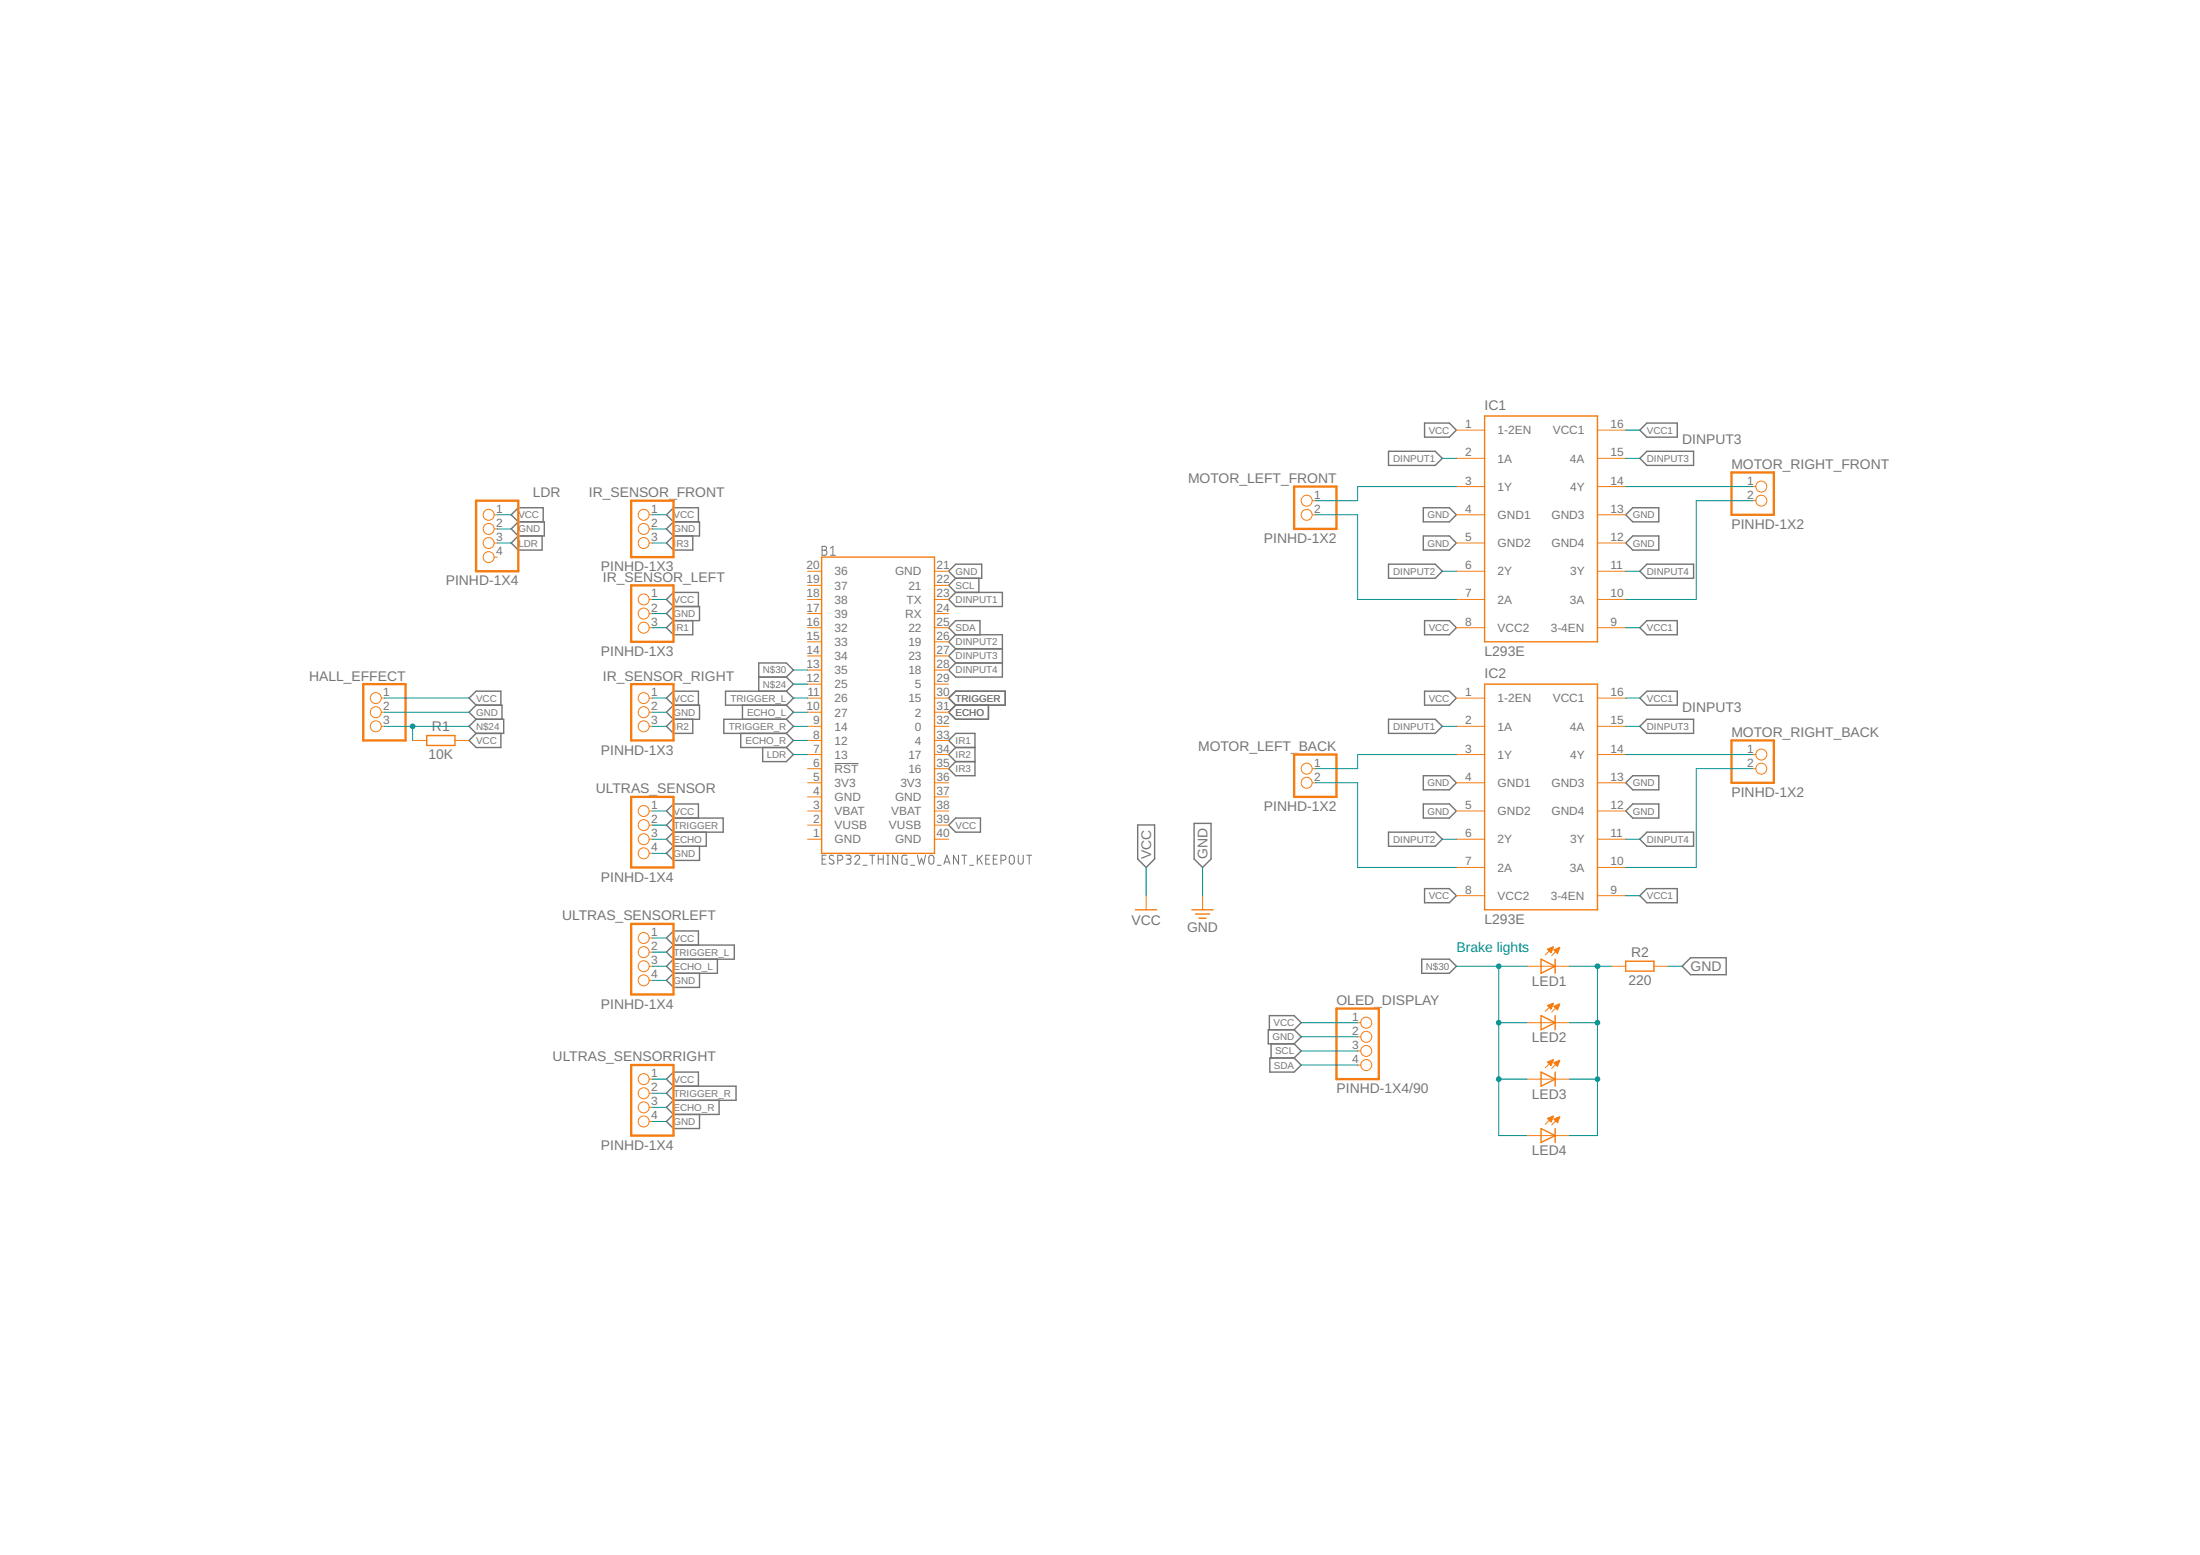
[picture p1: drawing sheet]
<svg xmlns="http://www.w3.org/2000/svg" width="297mm" height="210mm" viewBox="0 0 297 210" stroke-linecap="round" stroke-linejoin="round" font-family="sans-serif">
<g fill="none" stroke="#757575" stroke-width=".14">
<path d="M111 73.7h.3a.26 .26 0 0 1 .3 .3 .26 .26 0 0 1-.3 .3 .34 .34 0 0 1 .4 .3 .34 .34 0 0 1-.4 .4h-.3zM111 74.3h.3M112.1 75h.7M112.1 74l.4-.3v1.3M111 116h.4M111.5 115.4h-.5v1.2h.5M112.5 115.5h-.4l-.1 .2 .1 .3 .4 .1a.31 .31 0 0 1 0 .5 .31 .31 0 0 1-.4 0l-.2-.1M112.7 103.1h3.2M113.1 116.1h.4a.34 .34 0 0 0 .3-.3 .34 .34 0 0 0-.3-.4h-.4v1.2M114.2 115.4l.6 .1a.27 .27 0 0 1 .1 .3 .27 .27 0 0 1-.3 .2h-.2M114.6 116a.34 .34 0 0 1 .3 .3 .34 .34 0 0 1-.3 .3h-.4M115.4 115.7a.33 .33 0 0 1 .5-.2 .33 .33 0 0 1 .1 .5l-.6 .6h.7"/>
<path d="M116.5 116.8h.6M117.4 115.4h.7M117.8 115.4v1.2M118.6 116h.7M118.6 115.4v1.2M119.3 115.4v1.2M119.7 116.6h.3M119.7 115.4h.3M119.9 115.4v1.2M121.2 115.4v1.2l-.7-1.2v1.2M122.4 115.4h-.4l-.2 .2v.8l.1 .2h.5v-.6h-.2M122.9 116.8h.6"/>
<path d="M123.9 115.4l.2 1.2 .3-.8 .3 .8 .3-1.2M125.5 115.5a.34 .34 0 0 1 .4 0 .34 .34 0 0 1 .2 .3v.5a.34 .34 0 0 1-.3 .4 .34 .34 0 0 1-.4-.4v-.7zM126.5 116.8h.6M127.4 116.6l.4-1.2 .5 1.2M127.6 116.4h.6M129.4 115.4v1.2l-.7-1.2v1.2M129.9 115.4h.6M130.2 115.4v1.2M130.9 116.8h.5M132 115.4v1.2M132.2 115.9l.4 .7M132.6 115.4l-.6 .8"/>
<path d="M133.1 116h.4M133.6 115.4h-.5v1.2h.5M134.1 116h.4M134.7 115.4h-.6v1.2h.6M135.1 116.1h.4a.34 .34 0 0 0 .3-.3 .34 .34 0 0 0-.3-.4h-.4v1.2M136.4 115.5a.34 .34 0 0 1 .4 0 .34 .34 0 0 1 .1 .3v.5a.34 .34 0 0 1-.3 .4 .34 .34 0 0 1-.3-.4v-.7zM137.5 115.4v.9a.34 .34 0 0 0 .3 .4 .34 .34 0 0 0 .4-.4v-.9M138.6 115.4h.7M139 115.4v1.2"/>
</g>
<g fill="none" stroke="#757575" stroke-width=".19">
<path d="M192.3 57.1h3.4l.9 1-.9 .9h-3.4zM221.4 58.1l1-1h4.1v1.9h-4.1zM70 70.4l-1-.9 1-1h3.3v1.9M70 70.4h3.5v1.9h-3.5M70 72.3l-1 1 1 1h3.2v-2M70 70.4l-1 1 1 .9M90.9 70.4l-.9-.9 .9-1h3.4v1.9M90.9 70.4h3.5v1.9h-3.5M90.9 72.3l-.9 1 .9 1h2.6v-2M90.9 70.4l-.9 1 .9 .9M128.1 77.1l.9-.9h3.5v1.9h-3.5zM129 78.1l-.9 .9 .9 1"/>
<path d="M132.2 78.1v1.9M187.5 76.2h6.3l.9 .9-.9 1h-6.3zM187.5 60.9h6.3l.9 1-.9 .9h-6.3zM192.2 68.5h3.5l.9 1-.9 .9h-3.5zM192.2 72.3h3.5l.9 1-.9 1h-3.5zM220.5 68.5h3.5v1.9h-3.5l-1-.9zM220.5 72.3h3.5v2h-3.5l-1-1zM221.4 61.9l1-1h6.3v1.9h-6.3zM222.4 76.2h6.3v1.9h-6.3l-1-1zM64.3 95.2h3.5v1.9M64.3 97.1h3.7v1.9h-3.7M64.3 95.2l-1 .9 1 1"/>
<path d="M64.3 95.2l-1-1 1-.9h3.3v1.9M64.3 99l-1 .9 1 1h3.3v-1.9M64.3 97.1l-1 .9 1 1M90.9 81.9h3.5v1.9h-3.5M90.9 95.2h3.5v1.9h-3.5M90.9 81.9l-.9 .9 .9 1M90.9 95.2l-.9 .9 .9 1M90.9 83.8l-.9 .9 .9 1h2.6v-1.9M90.9 81.9l-.9-1 .9-.9h3.4v1.9M90.9 95.2l-.9-1 .9-.9h3.4v1.9M90.9 97.1l-.9 .9 .9 1h2.6v-1.9M100 99v1.9h6.2"/>
<path d="M100.2 95.2v1.9M102.4 91.4h3.8M106.2 97.1l.9 .9-.9 1M106.2 93.3h-8.2v1.9h8.2M106.2 97.1h-8.5v1.9h8.5M106.2 91.4l.9-1-.9-.9h-3.8v3.8M106.2 95.2l.9 .9-.9 1M106.2 93.3l.9 .9-.9 1M106.2 99l.9 .9-.9 1M106.2 91.4l.9 1-.9 .9M128.1 80.9l.9-.9h6.3v1.9h-6.3zM128.1 94.2l.9-.9h6.7v1.9h-6.7z"/>
<path d="M129 85.7l-.9-1 .9-.9h3.3v1.9M129 95.2l-.9 .9 .9 1h4.5v-1.9M129 85.7h6.3v5.7h-6.3l-.9-1 .9-.9M129 85.7l-.9 .9 .9 1M129 87.6h6.3M129 89.5h6.3M129 87.6l-.9 .9 .9 1M187.5 97.1h6.3l.9 .9-.9 1h-6.3zM192.3 83.8h3.4l.9 .9-.9 1h-3.4zM192.3 93.3h3.4l.9 .9-.9 1h-3.4zM221.4 94.2l1-.9h4.1v1.9h-4.1zM222.4 83.8h4.1v1.9h-4.1l-1-1z"/>
<path d="M222.4 97.1h6.3v1.9h-6.3l-1-1zM90.9 114.2l-.9 1 .9 .9h3.5v-1.9M90.9 110.4l-.9-.9 .9-1h3.4v1.9M90.9 110.4h6.7v1.9h-6.7M90.9 112.3l-.9 1 .9 .9M90.9 110.4l-.9 1 .9 .9M95.4 112.3v1.9h-4.5M103 100.9v1.9h3.2l.9-.9-.9-1M129 100.9l-.9-1 .9-.9h2.6v5.7h-2.6l-.9-.9 .9-1M129 110.4h3.4v1.9h-3.4l-.9-.9zM129 100.9h2.6M129 102.8h2.6"/>
<path d="M129 100.9l-.9 1 .9 .9M153.6 111.4h2.3v4.6l-1.2 1.1-1.1-1.1zM161.2 111.1h2.3v4.9l-1.1 1.1-1.2-1.1zM187.5 112.3h6.3l.9 1-.9 .9h-6.3zM192.2 104.7h3.5l.9 1-.9 .9h-3.5zM192.2 108.5h3.5l.9 1-.9 .9h-3.5zM192.3 120h3.4l.9 .9-.9 1h-3.4zM219.5 105.7l1-1h3.5v1.9h-3.5zM219.5 109.5l1-1h3.5v1.9h-3.5zM221.4 113.3l1-1h6.3v1.9h-6.3zM222.4 120h4.1v1.9h-4.1l-1-1zM90.9 131.4l-.9 .9 .9 1h3.5v-1.9"/>
<path d="M90.9 127.6l-.9-1 .9-.9h3.4v1.9M90.9 127.6h8.2v1.9h-8.2M90.9 127.6l-.9 .9 .9 1M90.9 129.5l-.9 .9 .9 1M96.9 129.5v1.9h-6M171.4 139v-1.9h3.3l1 .9-1 1M174.7 139l1 1-1 .9M174.7 139h-3.5v1.9h3.5M192 129.5h3.7l.9 .9-.9 1h-3.7zM227.1 130.4l1.2-1.1h4.8v2.3h-4.8zM90.9 150.4l-.9 1 .9 .9h3.5v-1.9M90.9 146.6l-.9-.9 .9-1h3.4v1.9"/>
<path d="M90.9 148.5l-.9 1 .9 .9M90.9 146.6h8.5v1.9h-8.5M90.9 146.6l-.9 1 .9 .9M97.1 148.5v1.9h-6.2M171.4 142.8h3.3l1 1-1 .9h-3.3zM171.6 140.9v1.9M174.7 140.9l1 1-1 .9"/>
</g>
<g fill="none" stroke="#f57c10" stroke-width=".19">
<path d="M200.4 56.2h15.3v30.4h-15.3zM110.9 75.2h15.3v40h-15.3zM57.6 99.3h3.8v1.3h-3.8zM200.4 92.4h15.3v30.4h-15.3zM153.3 122.8h2.9M160.9 122.8h2.9M161.4 123.4h1.9M161.9 124h.9M208.1 129.5l1.9 .9-1.9 1zM208.1 137.1l1.9 .9-1.9 1zM210 129.5v1.9M210 137.1v1.9"/>
<path d="M219.5 129.8h3.8v1.3h-3.8zM208.1 144.7l1.9 1-1.9 .9zM208.1 152.3l1.9 1-1.9 .9zM210 144.7v1.9M210 152.3v1.9"/>
</g>
<g fill="none" stroke="#f57c10" stroke-width=".14">
<path d="M196.6 58.1h3.8M215.7 58.1h3.8M66.7 69.5h.4M66.7 73.3h.4M66.7 71.4h.4M66.7 75.2h.4M87.7 69.5h.4M87.7 73.3h.4M87.7 71.4h.4M109 77.1h1.9M109 79h1.9M126.2 77.1h1.9"/>
<path d="M126.2 79h1.9M177.2 69.5h.4M177.2 67.6h.4M196.6 61.9h3.8M196.6 65.7h3.8M196.6 69.5h3.8M196.6 73.3h3.8M196.6 77.1h3.8M215.7 61.9h3.8M215.7 65.7h3.8M215.7 69.5h3.8M215.7 73.3h3.8"/>
<path d="M215.7 77.1h3.8M236.6 65.7h.5M236.6 67.6h.5M51.5 98h.4M51.5 96.1h.4M51.5 94.2h.4M55.7 99.9h1.9M61.4 99.9h1.9M87.7 80.9h.4M87.7 84.7h.4M87.7 98h.4M87.7 96.1h.4"/>
<path d="M87.7 94.2h.4M87.7 82.8h.4M109 80.9h1.9M109 84.7h1.9M109 99.9h1.9M109 98h1.9M109 96.1h1.9M109 94.2h1.9M109 92.4h1.9M109 90.4h1.9M109 88.5h1.9M109 86.6h1.9"/>
<path d="M109 82.8h1.9M126.2 80.9h1.9M126.2 84.7h1.9M126.2 99.9h1.9M126.2 98h1.9M126.2 96.1h1.9M126.2 94.2h1.9M126.2 92.4h1.9M126.2 90.4h1.9M126.2 88.5h1.9M126.2 86.6h1.9M126.2 82.8h1.9"/>
<path d="M196.6 80.9h3.8M196.6 84.7h3.8M196.6 98h3.8M196.6 94.2h3.8M215.7 80.9h3.8M215.7 84.7h3.8M215.7 98h3.8M215.7 94.2h3.8M87.7 113.3h.4M87.7 111.4h.4M87.7 109.5h.4M87.7 115.2h.4"/>
<path d="M109 113.3h1.9M109 111.4h1.9M109 109.5h1.9M109 107.6h1.9M109 105.7h1.9M109 103.8h1.9M109 101.9h1.9M126.2 113.3h1.9M126.2 111.4h1.9M126.2 109.5h1.9M126.2 107.6h1.9M126.2 105.7h1.9"/>
<path d="M126.2 103.8h1.9M126.2 101.9h1.9M177.2 105.7h.4M177.2 103.8h.4M196.6 113.3h3.8M196.6 109.5h3.8M196.6 105.7h3.8M196.6 101.9h3.8M196.6 117.1h3.8M215.7 113.3h3.8M215.7 109.5h3.8M215.7 105.7h3.8"/>
<path d="M215.7 101.9h3.8M215.7 117.1h3.8M236.6 103.8h.5M236.6 101.9h.5M87.7 126.6h.4M87.7 128.5h.4M87.7 130.4h.4M87.7 132.3h.4M154.7 120.9v1.9M162.4 120.9v1.9M183.3 138h.4M183.3 140h.4"/>
<path d="M196.6 120.9h3.8M206.2 130.4h5.7M206.2 138h5.7M209.7 127.8l-1.1 1.1M209.7 135.5l-1.1 1M210.5 128l-1 1M210.5 135.6l-1 1M215.7 120.9h3.8M217.6 130.4h1.9M223.3 130.4h1.9M87.7 145.7h.4M87.7 147.6h.4"/>
<path d="M87.7 149.5h.4M87.7 151.4h.4M183.3 141.9h.4M183.3 143.8h.4M206.2 145.7h5.7M206.2 153.3h5.7M209.7 143.1l-1.1 1M209.7 150.7l-1.1 1.1M210.5 143.2l-1 1M210.5 150.8l-1 1"/>
<circle cx="66" cy="75.2" r=".74"/>
<circle cx="66" cy="69.5" r=".74"/>
<circle cx="66" cy="71.4" r=".74"/>
<circle cx="66" cy="73.3" r=".74"/>
<circle cx="86.9" cy="71.4" r=".74"/>
<circle cx="86.9" cy="73.3" r=".74"/>
<circle cx="86.9" cy="69.5" r=".74"/>
<circle cx="176.4" cy="69.5" r=".74"/>
<circle cx="176.4" cy="67.6" r=".74"/>
<circle cx="237.8" cy="65.7" r=".74"/>
<circle cx="237.8" cy="67.6" r=".74"/>
<circle cx="50.7" cy="98" r=".74"/>
<circle cx="50.7" cy="94.2" r=".74"/>
<circle cx="50.7" cy="96.1" r=".74"/>
<circle cx="86.9" cy="80.9" r=".74"/>
<circle cx="86.9" cy="82.8" r=".74"/>
<circle cx="86.9" cy="94.2" r=".74"/>
<circle cx="86.9" cy="98" r=".74"/>
<circle cx="86.9" cy="96.1" r=".74"/>
<circle cx="86.9" cy="84.7" r=".74"/>
<circle cx="86.9" cy="109.5" r=".74"/>
<circle cx="86.9" cy="115.2" r=".74"/>
<circle cx="86.9" cy="111.4" r=".74"/>
<circle cx="86.9" cy="113.3" r=".74"/>
<circle cx="176.4" cy="103.8" r=".74"/>
<circle cx="176.4" cy="105.7" r=".74"/>
<circle cx="237.8" cy="103.8" r=".74"/>
<circle cx="237.8" cy="101.9" r=".74"/>
<circle cx="86.9" cy="130.4" r=".74"/>
<circle cx="86.9" cy="132.3" r=".74"/>
<circle cx="86.9" cy="128.5" r=".74"/>
<circle cx="86.9" cy="126.6" r=".74"/>
<circle cx="184.5" cy="138" r=".74"/>
<circle cx="184.5" cy="140" r=".74"/>
<circle cx="86.9" cy="151.4" r=".74"/>
<circle cx="86.9" cy="145.7" r=".74"/>
<circle cx="86.9" cy="147.6" r=".74"/>
<circle cx="86.9" cy="149.5" r=".74"/>
<circle cx="184.5" cy="141.9" r=".74"/>
<circle cx="184.5" cy="143.8" r=".74"/>
</g>
<g fill="none" stroke="#f57c10" stroke-width=".32">
<path d="M64.3 67.6h5.7v9.5h-5.7zM85.2 79h5.7v7.6h-5.7zM85.2 67.6h5.7v7.6h-5.7zM174.7 65.7h5.7v5.7h-5.7zM233.8 63.8h5.7v5.7h-5.7zM49 92.4h5.8v7.5h-5.8zM85.2 92.4h5.7v7.5h-5.7zM233.8 99.9h5.7v5.8h-5.7zM85.2 107.6h5.7v9.5h-5.7zM174.7 101.9h5.7v5.7h-5.7zM85.2 124.7h5.7v9.5h-5.7zM180.4 136.1h5.8v9.6h-5.8z"/>
<path d="M85.2 143.8h5.7v9.5h-5.7z"/>
</g>
<g fill="#f57c10" stroke="#f57c10" stroke-width=".14">
<path d="M208.9 128.1l.8-.3h.1l-.4 .8z" fill-rule="evenodd"/>
<path d="M209.8 128.2l.8-.3-.3 .8z" fill-rule="evenodd"/>
<path d="M208.9 135.7l.8-.3 .1 .1-.4 .7z" fill-rule="evenodd"/>
<path d="M209.8 135.8l.8-.3v.1l-.3 .7z" fill-rule="evenodd"/>
<path d="M208.9 143.4l.8-.4 .1 .1-.4 .8z" fill-rule="evenodd"/>
<path d="M209.8 143.5l.8-.4v.1l-.3 .8z" fill-rule="evenodd"/>
<path d="M208.9 151l.8-.4 .1 .1-.4 .8z" fill-rule="evenodd"/>
<path d="M209.8 151.1l.8-.4v.1l-.3 .8z" fill-rule="evenodd"/>
</g>
<g fill="none" stroke="#009292" stroke-width=".14">
<path d="M219.5 58.1h1.9M67.1 69.5h1.9M67.1 71.4h1.9M67.1 73.3h1.9M88.1 69.5h1.9M88.1 71.4h1.9M88.1 73.3h1.9M177.6 69.5h5.7v11.4h13.3M194.7 77.1h1.9M194.7 61.9h1.9M196.6 65.7h-13.3v1.9h-5.7M219.5 77.1h1.9"/>
<path d="M219.5 61.9h1.9M219.5 65.7h17.1M236.6 67.6h-7.6v13.3h-9.5M51.9 98h11.4M51.9 94.2h11.4M51.9 96.1h11.4M55.7 98v1.9M88.1 84.7h1.9M88.1 98h1.9M88.1 80.9h1.9M88.1 82.8h1.9M88.1 94.2h1.9"/>
<path d="M88.1 96.1h1.9M107.1 98h1.9M107.1 94.2h1.9M107.1 96.1h1.9M107.1 99.9h1.9M107.1 92.4h1.9M194.7 98h1.9M219.5 84.7h1.9M219.5 98h1.9M219.5 94.2h1.9M88.1 113.3h1.9M88.1 109.5h1.9"/>
<path d="M88.1 115.2h1.9M88.1 111.4h1.9M107.1 101.9h1.9M154.7 117.1v3.8M162.4 117.1v3.8M177.6 105.7h5.7v11.4h13.3M194.7 113.3h1.9M196.6 101.9h-13.3v1.9h-5.7M219.5 113.3h1.9M219.5 101.9h17.1M236.6 103.8h-7.6v13.3h-9.5M88.1 128.5h1.9"/>
<path d="M88.1 130.4h1.9M88.1 126.6h1.9M88.1 132.3h1.9M219.5 120.9h1.9M88.1 147.6h1.9M88.1 149.5h1.9M88.1 145.7h1.9M88.1 151.4h1.9"/>
</g>
<circle cx="55.7" cy="98" r=".38" fill="#009292"/>
<path d="M55.3 98a.4 .4 0 0 1 .8 0 .4 .4 0 0 1-.8 0zM55.3 98a.4 .4 0 0 0 .8 0 .4 .4 0 0 0-.8 0z" fill="#009292"/>
<path d="M211.9 130.4h5.7M215.7 130.4v22.9h-3.8" fill="none" stroke="#009292" stroke-width=".14"/>
<circle cx="215.7" cy="130.4" r=".38" fill="#009292"/>
<path d="M215.3 130.4a.4 .4 0 0 1 .8 0 .4 .4 0 0 1-.8 0zM215.3 130.4a.4 .4 0 0 0 .8 0 .4 .4 0 0 0-.8 0z" fill="#009292"/>
<path d="M211.9 138h3.8" fill="none" stroke="#009292" stroke-width=".14"/>
<circle cx="215.7" cy="138" r=".38" fill="#009292"/>
<path d="M215.3 138a.4 .4 0 0 1 .8 0 .4 .4 0 0 1-.8 0zM215.3 138a.4 .4 0 0 0 .8 0 .4 .4 0 0 0-.8 0z" fill="#009292"/>
<path d="M211.9 145.7h3.8" fill="none" stroke="#009292" stroke-width=".14"/>
<circle cx="215.7" cy="145.7" r=".38" fill="#009292"/>
<path d="M215.3 145.7a.4 .4 0 0 1 .8 0 .4 .4 0 0 1-.8 0zM215.3 145.7a.4 .4 0 0 0 .8 0 .4 .4 0 0 0-.8 0z" fill="#009292"/>
<path d="M107.1 90.4h1.9M196.6 130.4h9.6M225.2 130.4h1.9" fill="none" stroke="#009292" stroke-width=".14"/>
<circle cx="202.4" cy="130.4" r=".38" fill="#009292"/>
<path d="M202 130.4a.38 .38 0 0 1 .7 0 .38 .38 0 0 1-.7 0zM202 130.4a.38 .38 0 0 0 .7 0 .38 .38 0 0 0-.7 0z" fill="#009292"/>
<path d="M202.4 130.4v15.3h3.8M202.4 138h3.8" fill="none" stroke="#009292" stroke-width=".14"/>
<circle cx="202.4" cy="138" r=".38" fill="#009292"/>
<path d="M202 138a.38 .38 0 0 1 .7 0 .38 .38 0 0 1-.7 0zM202 138a.38 .38 0 0 0 .7 0 .38 .38 0 0 0-.7 0z" fill="#009292"/>
<path d="M202.4 145.7v7.6h3.8" fill="none" stroke="#009292" stroke-width=".14"/>
<circle cx="202.4" cy="145.7" r=".38" fill="#009292"/>
<path d="M202 145.7a.38 .38 0 0 1 .7 0 .38 .38 0 0 1-.7 0zM202 145.7a.38 .38 0 0 0 .7 0 .38 .38 0 0 0-.7 0z" fill="#009292"/>
<path d="M175.7 140h7.6M175.7 138h7.6M175.7 143.8h7.6M175.7 141.9h7.6" fill="none" stroke="#009292" stroke-width=".14"/>
<g font-size="1.9" fill="#757575">
<text x="200.5" y="55.4">IC1</text>
<text x="227.1" y="60">DINPUT3</text>
<text x="160.4" y="65.2">MOTOR_LEFT_FRONT</text>
<text x="233.8" y="63.3">MOTOR_RIGHT_FRONT</text>
<text x="72" y="67.1">LDR</text>
<text x="79.5" y="67.1">IR_SENSOR_FRONT</text>
<text x="233.8" y="71.4">PINHD-1X2</text>
<text x="81.1" y="77.1">PINHD-1X3</text>
<text x="170.7" y="73.3">PINHD-1X2</text>
<text x="60.2" y="79">PINHD-1X4</text>
<text x="81.4" y="78.5">IR_SENSOR_LEFT</text>
<text x="81.1" y="88.5">PINHD-1X3</text>
<text x="200.5" y="88.5">L293E</text>
<text x="41.8" y="91.9">HALL_EFFECT</text>
<text x="81.4" y="91.9">IR_SENSOR_RIGHT</text>
<text x="200.5" y="91.6">IC2</text>
<text x="58.3" y="98.7">R1</text>
<text x="81.1" y="101.9">PINHD-1X3</text>
<text x="161.8" y="101.4">MOTOR_LEFT_BACK</text>
<text x="227.1" y="96.1">DINPUT3</text>
<text x="233.8" y="99.5">MOTOR_RIGHT_BACK</text>
<text x="57.9" y="102.5">10K</text>
<text x="80.5" y="107.1">ULTRAS_SENSOR</text>
<text x="233.8" y="107.6">PINHD-1X2</text>
<text x="170.7" y="109.5">PINHD-1X2</text>
<text x="81.1" y="119">PINHD-1X4</text>
<text x="155.4" y="116" transform="rotate(-90 155.4 116)">VCC</text>
<text x="163" y="116" transform="rotate(-90 163 116)">GND</text>
<text x="75.9" y="124.2">ULTRAS_SENSORLEFT</text>
<text x="152.8" y="124.9">VCC</text>
<text x="160.3" y="125.8">GND</text>
<text x="200.5" y="124.7">L293E</text>
<text x="220.2" y="129.2">R2</text>
<text x="228.3" y="131.1">GND</text>
<text x="81.1" y="136.1">PINHD-1X4</text>
<text x="180.5" y="135.7">OLED_DISPLAY</text>
<text x="206.8" y="133.1">LED1</text>
<text x="219.9" y="133">220</text>
<text x="74.6" y="143.3">ULTRAS_SENSORRIGHT</text>
<text x="206.8" y="140.7">LED2</text>
<text x="180.5" y="147.6">PINHD-1X4/90</text>
<text x="206.8" y="148.3">LED3</text>
<text x="81.1" y="155.2">PINHD-1X4</text>
<text x="206.8" y="155.9">LED4</text>
</g>
<text font-size="1.9" fill="#009292" x="196.6" y="128.5">Brake lights</text>
<g font-size="1.6" fill="#757575">
<text x="197.8" y="57.8">1</text>
<text x="202.2" y="58.6">1-2EN</text>
<text x="209.6" y="58.6">VCC1</text>
<text x="217.4" y="57.8">16</text>
<text x="197.8" y="61.6">2</text>
<text x="197.8" y="65.4">3</text>
<text x="202.2" y="62.4">1A</text>
<text x="212" y="62.4">4A</text>
<text x="217.4" y="61.6">15</text>
<text x="217.4" y="65.4">14</text>
<text x="235.9" y="65.4">1</text>
<text x="67" y="69.2">1</text>
<text x="67" y="71.1">2</text>
<text x="87.9" y="69.2">1</text>
<text x="87.9" y="71.1">2</text>
<text x="177.4" y="67.3">1</text>
<text x="177.4" y="69.2">2</text>
<text x="197.8" y="69.2">4</text>
<text x="202.2" y="66.3">1Y</text>
<text x="202.2" y="70.1">GND1</text>
<text x="209.5" y="70.1">GND3</text>
<text x="212" y="66.3">4Y</text>
<text x="217.4" y="69.2">13</text>
<text x="235.9" y="67.3">2</text>
<text x="67" y="73">3</text>
<text x="67" y="74.9">4</text>
<text x="87.9" y="73">3</text>
<text x="108.9" y="76.8">20</text>
<text x="112.7" y="77.7">36</text>
<text x="120.8" y="77.7">GND</text>
<text x="126.4" y="76.8">21</text>
<text x="197.8" y="73">5</text>
<text x="197.8" y="76.8">6</text>
<text x="202.2" y="73.9">GND2</text>
<text x="202.2" y="77.7">2Y</text>
<text x="209.5" y="73.9">GND4</text>
<text x="212" y="77.7">3Y</text>
<text x="217.4" y="73">12</text>
<text x="217.4" y="76.8">11</text>
<text x="87.9" y="80.6">1</text>
<text x="87.9" y="82.6">2</text>
<text x="108.9" y="82.6">17</text>
<text x="108.9" y="80.6">18</text>
<text x="108.9" y="78.7">19</text>
<text x="112.7" y="83.4">39</text>
<text x="112.7" y="81.5">38</text>
<text x="112.7" y="79.6">37</text>
<text x="122.2" y="83.4">RX</text>
<text x="122.4" y="81.5">TX</text>
<text x="122.6" y="79.6">21</text>
<text x="126.4" y="82.6">24</text>
<text x="126.4" y="80.6">23</text>
<text x="126.4" y="78.7">22</text>
<text x="197.8" y="80.6">7</text>
<text x="202.2" y="81.5">2A</text>
<text x="212" y="81.5">3A</text>
<text x="217.4" y="80.6">10</text>
<text x="87.9" y="84.5">3</text>
<text x="108.9" y="88.3">14</text>
<text x="108.9" y="86.4">15</text>
<text x="108.9" y="84.5">16</text>
<text x="112.7" y="89.1">34</text>
<text x="112.7" y="87.2">33</text>
<text x="112.7" y="85.3">32</text>
<text x="122.6" y="89.1">23</text>
<text x="122.6" y="87.2">19</text>
<text x="122.6" y="85.3">22</text>
<text x="126.4" y="88.3">27</text>
<text x="126.4" y="86.4">26</text>
<text x="126.4" y="84.5">25</text>
<text x="197.8" y="84.5">8</text>
<text x="202.2" y="85.3">VCC2</text>
<text x="209.4" y="85.3">3-4EN</text>
<text x="217.4" y="84.5">9</text>
<text x="51.7" y="94">1</text>
<text x="51.7" y="95.9">2</text>
<text x="87.9" y="94">1</text>
<text x="87.9" y="95.9">2</text>
<text x="108.9" y="95.9">10</text>
<text x="108.9" y="92.1">12</text>
<text x="108.9" y="90.2">13</text>
<text x="109" y="94">11</text>
<text x="112.7" y="94.8">26</text>
<text x="112.7" y="92.9">25</text>
<text x="112.7" y="91">35</text>
<text x="122.6" y="94.8">15</text>
<text x="122.6" y="91">18</text>
<text x="123.5" y="92.9">5</text>
<text x="126.4" y="95.9">31</text>
<text x="126.4" y="94">30</text>
<text x="126.4" y="92.1">29</text>
<text x="126.4" y="90.2">28</text>
<text x="197.8" y="94">1</text>
<text x="202.2" y="94.8">1-2EN</text>
<text x="209.6" y="94.8">VCC1</text>
<text x="217.4" y="94">16</text>
<text x="51.7" y="97.8">3</text>
<text x="87.9" y="97.8">3</text>
<text x="109.8" y="101.6">7</text>
<text x="109.8" y="99.7">8</text>
<text x="109.8" y="97.8">9</text>
<text x="112.7" y="100.5">12</text>
<text x="112.7" y="98.6">14</text>
<text x="112.7" y="96.7">27</text>
<text x="123.5" y="100.5">4</text>
<text x="123.5" y="98.6">0</text>
<text x="123.5" y="96.7">2</text>
<text x="126.4" y="101.6">34</text>
<text x="126.4" y="99.7">33</text>
<text x="126.4" y="97.8">32</text>
<text x="197.8" y="97.8">2</text>
<text x="197.8" y="101.6">3</text>
<text x="202.2" y="98.6">1A</text>
<text x="212" y="98.6">4A</text>
<text x="217.4" y="97.8">15</text>
<text x="217.4" y="101.6">14</text>
<text x="235.9" y="101.6">1</text>
<text x="109.8" y="107.3">4</text>
<text x="109.8" y="105.4">5</text>
<text x="109.8" y="103.5">6</text>
<text x="112.7" y="106.2">3V3</text>
<text x="112.7" y="104.3">RST</text>
<text x="112.7" y="102.4">13</text>
<text x="121.6" y="106.2">3V3</text>
<text x="122.6" y="104.3">16</text>
<text x="122.6" y="102.4">17</text>
<text x="126.4" y="107.3">37</text>
<text x="126.4" y="105.4">36</text>
<text x="126.4" y="103.5">35</text>
<text x="177.4" y="103.5">1</text>
<text x="177.4" y="105.4">2</text>
<text x="197.8" y="105.4">4</text>
<text x="202.2" y="102.4">1Y</text>
<text x="202.2" y="106.2">GND1</text>
<text x="209.5" y="106.2">GND3</text>
<text x="212" y="102.4">4Y</text>
<text x="217.4" y="105.4">13</text>
<text x="235.9" y="103.5">2</text>
<text x="87.9" y="109.2">1</text>
<text x="87.9" y="111.1">2</text>
<text x="87.9" y="113">3</text>
<text x="109.8" y="113">1</text>
<text x="109.8" y="111.1">2</text>
<text x="109.8" y="109.2">3</text>
<text x="112.7" y="113.9">GND</text>
<text x="112.7" y="112">VUSB</text>
<text x="112.7" y="110.1">VBAT</text>
<text x="112.7" y="108.1">GND</text>
<text x="120" y="112">VUSB</text>
<text x="120.3" y="110.1">VBAT</text>
<text x="120.8" y="113.9">GND</text>
<text x="120.8" y="108.1">GND</text>
<text x="126.4" y="113">40</text>
<text x="126.4" y="111.1">39</text>
<text x="126.4" y="109.2">38</text>
<text x="197.8" y="109.2">5</text>
<text x="197.8" y="113">6</text>
<text x="202.2" y="110.1">GND2</text>
<text x="202.2" y="113.9">2Y</text>
<text x="209.5" y="110.1">GND4</text>
<text x="212" y="113.9">3Y</text>
<text x="217.4" y="109.2">12</text>
<text x="217.4" y="113">11</text>
<text x="87.9" y="114.9">4</text>
<text x="197.8" y="116.8">7</text>
<text x="202.2" y="117.7">2A</text>
<text x="212" y="117.7">3A</text>
<text x="217.4" y="116.8">10</text>
<text x="197.8" y="120.6">8</text>
<text x="202.2" y="121.5">VCC2</text>
<text x="209.4" y="121.5">3-4EN</text>
<text x="217.4" y="120.6">9</text>
<text x="87.9" y="126.4">1</text>
<text x="87.9" y="128.3">2</text>
<text x="87.9" y="130.2">3</text>
<text x="87.9" y="132.1">4</text>
<text x="182.6" y="137.8">1</text>
<text x="182.6" y="139.7">2</text>
<text x="182.6" y="141.6">3</text>
<text x="182.6" y="143.5">4</text>
<text x="87.9" y="145.4">1</text>
<text x="87.9" y="147.3">2</text>
<text x="87.9" y="149.2">3</text>
<text x="87.9" y="151.1">4</text>
</g>
<g font-size="1.3" fill="#757575">
<text x="192.9" y="58.5">VCC</text>
<text x="222.4" y="58.5">VCC1</text>
<text x="188.1" y="62.3">DINPUT1</text>
<text x="222.4" y="62.3">DINPUT3</text>
<text x="70" y="71.9">GND</text>
<text x="70" y="70">VCC</text>
<text x="90.9" y="71.9">GND</text>
<text x="90.9" y="70">VCC</text>
<text x="192.7" y="70">GND</text>
<text x="220.4" y="70">GND</text>
<text x="70" y="73.8">LDR</text>
<text x="90.9" y="73.8">I</text>
<text x="91.3" y="73.8">R3</text>
<text x="129" y="77.6">GND</text>
<text x="188.1" y="77.6">DINPUT2</text>
<text x="192.7" y="73.8">GND</text>
<text x="220.4" y="73.8">GND</text>
<text x="222.4" y="77.6">DINPUT4</text>
<text x="90.9" y="83.3">GND</text>
<text x="90.9" y="81.4">VCC</text>
<text x="129" y="81.4">DINPUT1</text>
<text x="129" y="79.5">SCL</text>
<text x="90.9" y="85.2">I</text>
<text x="91.3" y="85.2">R1</text>
<text x="129" y="87.1">DINPUT2</text>
<text x="129" y="89">DINPUT3</text>
<text x="129" y="85.2">SDA</text>
<text x="192.9" y="85.2">VCC</text>
<text x="222.4" y="85.2">VCC1</text>
<text x="64.3" y="94.7">VCC</text>
<text x="90.9" y="94.7">VCC</text>
<text x="98.6" y="94.7">TRIGGER_L</text>
<text x="103" y="92.8">N$24</text>
<text x="103" y="90.9">N$30</text>
<text x="129" y="90.9">DINPUT4</text>
<text x="129" y="94.7">TRIGGER</text>
<text x="192.9" y="94.7">VCC</text>
<text x="222.4" y="94.7">VCC1</text>
<text x="64.3" y="96.6">GND</text>
<text x="64.3" y="100.4">VCC</text>
<text x="64.3" y="98.5">N$24</text>
<text x="90.9" y="96.6">GND</text>
<text x="90.9" y="98.5">I</text>
<text x="91.3" y="98.5">R2</text>
<text x="98.4" y="98.5">TRIGGER_R</text>
<text x="100.6" y="100.4">ECHO_R</text>
<text x="100.9" y="96.6">ECHO_L</text>
<text x="129" y="100.4">IR1</text>
<text x="129" y="96.6">ECHO</text>
<text x="188.1" y="98.5">DINPUT1</text>
<text x="222.4" y="98.5">DINPUT3</text>
<text x="103.5" y="102.3">LDR</text>
<text x="129" y="104.2">IR3</text>
<text x="129" y="102.3">IR2</text>
<text x="192.7" y="106.1">GND</text>
<text x="220.4" y="106.1">GND</text>
<text x="90.9" y="110">VCC</text>
<text x="90.9" y="113.8">ECHO</text>
<text x="90.9" y="111.9">TRIGGER</text>
<text x="129" y="111.9">VCC</text>
<text x="188.1" y="113.8">DINPUT2</text>
<text x="192.7" y="110">GND</text>
<text x="220.4" y="110">GND</text>
<text x="222.4" y="113.8">DINPUT4</text>
<text x="90.9" y="115.7">GND</text>
<text x="192.9" y="121.4">VCC</text>
<text x="222.4" y="121.4">VCC1</text>
<text x="90.9" y="127.1">VCC</text>
<text x="90.9" y="129">TRIGGER_L</text>
<text x="90.9" y="130.9">ECHO_L</text>
<text x="192.5" y="130.9">N$30</text>
<text x="90.9" y="132.8">GND</text>
<text x="171.8" y="140.4">GND</text>
<text x="171.9" y="138.5">VCC</text>
<text x="172.2" y="142.3">SCL</text>
<text x="90.9" y="146.1">VCC</text>
<text x="90.9" y="149.9">ECHO_R</text>
<text x="90.9" y="148">TRIGGER_R</text>
<text x="172" y="144.2">SDA</text>
<text x="90.9" y="151.9">GND</text>
</g>
</svg>
